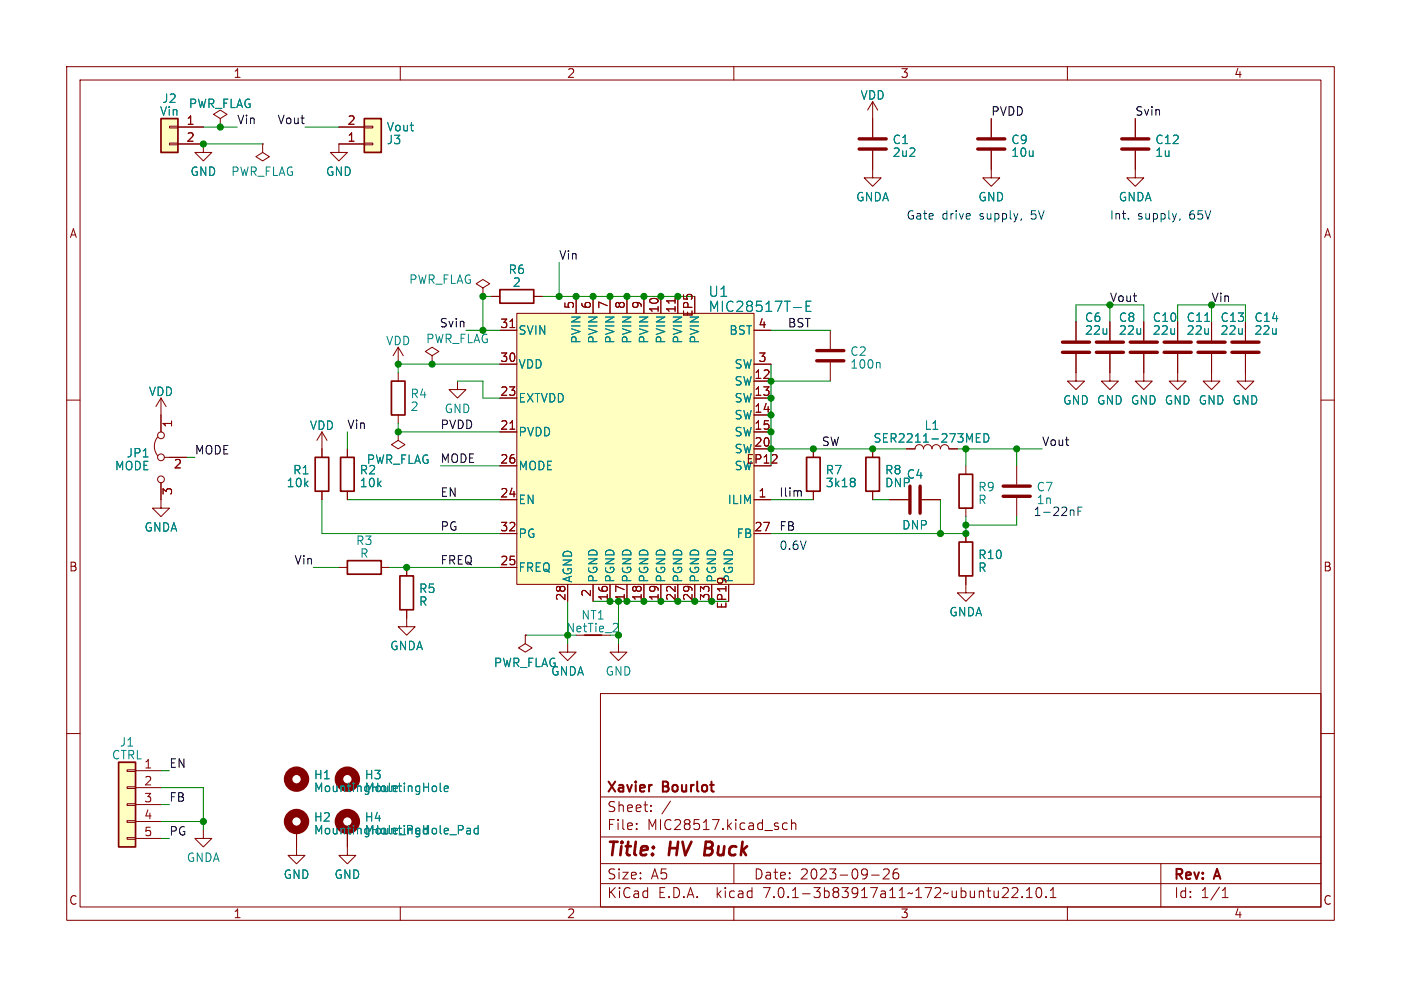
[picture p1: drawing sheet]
<svg xmlns="http://www.w3.org/2000/svg" width="210mm" height="148mm" viewBox="0 0 210 148" stroke-linecap="round" stroke-linejoin="round" font-family="sans-serif">
<g fill="none" stroke="#840000" stroke-width=".15">
<path d="M10 10h190v128h-190zM12 12h186v124h-186zM25.4 18.9h1.3v.3h-1.3zM26.7 19.1h3.8M33 17.8l1-.7-1-.6-1 .6 1 .7v1.3M33 19.1h.1M50.8 19.1h3.8M54.6 18.9h1.3v.3h-1.3zM60 10v2M110 10v2M130.8 15.2v5.4M130.8 15.2l-.8 1.3"/>
<path d="M130.8 15.2l.8 1.3M148.6 17.8v2.8M160 10v2M170.2 17.8v2.8M25.4 21.5h1.3v.2h-1.3zM26.7 21.6h3.8v1.3h1.2l-1.2 1.2-1.3-1.2h1.3M39.4 21.6v1.3l1 .6-1 .6-1-.6 1-.6M39.4 21.6h.1M54.6 21.5h1.3v.2h-1.3zM54.6 21.6h-3.8v1.3h-1.3l1.3 1.2 1.3-1.2h-1.3M130.8 22.6v4.1h1.3l-1.3 1.2-1.3-1.2h1.3M148.6 22.6v4.1h1.3l-1.3 1.2-1.3-1.2h1.3"/>
<path d="M170.2 22.6v4.1h1.2l-1.2 1.2-1.3-1.2h1.3M10 60h2M24.1 59.7l-.7 1.3M24.1 59.7v5.1M24.1 59.7l.8 1.3M59.7 52.1v2.5M59.7 55.9v1.3M59.7 52.1l-.8 1.2M59.7 52.1l.8 1.2M64.8 53.3l1-.6-1-.6-1 .6 1 .6v1.3M64.8 54.6h.1M68.6 57.2v1.2h1.2l-1.2 1.3-1.3-1.3h1.3"/>
<path d="M72.4 43.2l1-.7-1-.6-1 .6 1 .7v1.3M72.4 44.5h.1M73.7 44.5h1.2M74.9 59.7h2.6M74.9 54.6h2.6M74.9 49.5h2.6M76.4 49.1h.8M77.5 47h35.5v40.6h-35.5zM80 44.5h1.3M86.4 44.5v2.5M88.9 44.5v2.5M91.4 44.5v2.5"/>
<path d="M94 44.5v2.5M96.5 44.5v2.5M99.1 44.5v2.5M101.2 44.8v.7M101.6 44.5v2.5M113 57.2h2.6M113 59.7h2.6M113 54.6h2.6M113 49.5h2.6M124.5 49.5v2.8M124.5 54.4v2.8M161.3 53.1v4.1h1.3l-1.3 1.2-1.3-1.2h1.3"/>
<path d="M161.3 48.3v2.8M166.4 53.1v4.1h1.2l-1.2 1.2-1.3-1.2h1.3M166.4 48.3v2.8M171.4 53.1v4.1h1.3l-1.3 1.2-1.2-1.2h1.2M171.4 48.3v2.8M176.5 53.1v4.1h1.3l-1.3 1.2-1.2-1.2h1.2M176.5 48.3v2.8M181.6 53.1v4.1h1.3l-1.3 1.2-1.3-1.2h1.3M181.6 48.3v2.8M186.7 53.1v4.1h1.3l-1.3 1.2-1.3-1.2h1.3M186.7 48.3v2.8M198 60h2"/>
<path d="M23.6 65.5a2.26 2.26 0 0 0 0 2.8M24.1 72.4v3.8h1.3l-1.3 1.3-1.2-1.3h1.2M24.6 68.6h3.3M48.3 64.8l-.8 1.2M48.3 64.8v3.8M48.3 73.7v1.2M48.3 64.8l.7 1.2M52.1 67.3v1.3M52.1 73.7v1.2M59.7 64.8v1.2l1 .7-1 .6-1-.6 1-.7M59.7 64.8h.1M59.7 62.2v1.3"/>
<path d="M74.9 74.9h2.6M74.9 64.8h2.6M74.9 69.9h2.6M76.4 64.4h.8M113 67.3h2.6M113 74.9h2.6M113 62.2h2.6M113 64.8h2.6M121.9 67.3v1.3M121.9 73.7v1.2M130.8 67.3v1.3M130.8 73.7v1.2"/>
<path d="M133.3 74.9h2.8M135.9 67.3h1.3a.64 .64 0 0 1 .6-.6 .64 .64 0 0 1 .6 .6 .64 .64 0 0 1 .7-.6 .64 .64 0 0 1 .6 .6 .64 .64 0 0 1 .6-.6 .64 .64 0 0 1 .7 .6 .64 .64 0 0 1 .6-.6 .64 .64 0 0 1 .6 .6h1.3M138.2 74.9h2.8M144.8 69.9v1.2M144.8 76.2v1.3M152.4 69.9v2.7M152.4 74.7v2.8M50.8 85.1h1.3M57.1 85.1h1.3M61 91.4v2.6h1.2l-1.2 1.3-1.3-1.3h1.3M61 85.1v1.3M74.9 85.1h2.6"/>
<path d="M74.9 80h2.6M78.7 95.3v1.2l1.1 .7-1.1 .6-1-.6 1-.7M78.7 95.3h.1M85.1 96.5v1.3h1.3l-1.3 1.3-1.3-1.3h1.3M85.1 87.6v2.6M88.9 87.6v2.6M91.4 87.6v2.6M92.7 96.5v1.3h1.3l-1.3 1.3-1.3-1.3h1.3M94 87.6v2.6M96.5 87.6v2.6M99.1 87.6v2.6M101.6 87.6v2.6"/>
<path d="M104.1 87.6v2.6M106.7 87.6v2.6M113 80h2.6M144.8 86.4v2.5h1.2l-1.2 1.3-1.3-1.3h1.3M144.8 80v1.3M10 110h2M19 118h1.3v.2h-1.3zM19 115.4h1.3v.3h-1.3zM20.3 115.6h3.8M20.3 118.1h3.8M90 104h108v32h-108zM90 119.5h108"/>
<path d="M198 110h2M19 125.6h1.3v.3h-1.3zM19 123.1h1.3v.2h-1.3zM19 120.5h1.3v.3h-1.3zM20.3 120.7h3.8M20.3 123.2h3.8M20.3 125.7h3.8M30.5 124.5v1.2h1.2l-1.2 1.3-1.3-1.3h1.3M44.4 124.5v3.8h1.3l-1.3 1.2-1.2-1.2h1.2M52.1 124.5v3.8h1.2l-1.2 1.2-1.3-1.2h1.3M60 136v2M90 132.5h108"/>
<path d="M90 129.5h108M90 125.5h108M95.4 124.3v.1M95.4 123.5v.1M97.6 121.6v.1M97.6 120.8v.1M110 136v2M110 129.5v3M118 123.5l-.4-.1-.3 .3v.4l.1 .2h.6M118.7 123.5a.37 .37 0 0 1 .6 .1v.8M118.7 122.9v1.5M130.6 131.2h1.2"/>
<path d="M132.4 130.4l.2-.1 .6 .1a.41 .41 0 0 1 0 .5l-.8 .9h.9M134.6 130.3a.59 .59 0 0 0-.7 .6v.6l.1 .2 .4 .1 .3-.1v-.5l-.1-.3h-.4l-.3 .3M150.2 134.6h1M151.1 133.2v.5M151.7 133.2l.2-.1 .5 .1a.41 .41 0 0 1 .1 .5l-.9 .9h1M153.2 134.5v.1M153.9 134.6h.8M153.9 133.5l.4-.4v1.5M155.5 133.2l.3-.1a.94 .94 0 0 1 0 1.5h-.1a1 1 0 0 1-.2-1.4zM156.8 134.5v.1M157.4 134.6h.9M157.4 133.5l.5-.4v1.5"/>
<path d="M160 136v2M174 129.5v6.5M183.2 134.6h.9M183.2 133.5l.4-.4v1.5"/>
<circle cx="24.1" cy="71.9" r=".51"/>
<circle cx="24.1" cy="68.6" r=".51"/>
<circle cx="24.1" cy="65.3" r=".51"/>
</g>
<g fill="none" stroke="#840000" stroke-width=".25">
<path d="M24.1 17.8h2.6v5.1h-2.6zM54.6 17.8h2.5v5.1h-2.5zM58.7 57.2h2v5h-2zM74.9 43.4h5.1v2.1h-5.1zM47.2 68.6h2.1v5.1h-2.1zM51.1 68.6h2v5.1h-2zM120.9 68.6h2v5.1h-2zM129.8 68.6h2v5.1h-2zM143.8 71.1h2v5.1h-2zM52.1 84.1h5v2h-5zM59.9 86.4h2.1v5h-2.1zM143.8 81.3h2v5.1h-2z"/>
<path d="M17.8 114.3h2.5v12.7h-2.5z"/>
</g>
<g fill="none" stroke="#008484" stroke-width=".15">
<path d="M119 46.1h1.1M120.8 45.9h.5M121.6 45.2h-.8v1.5h.8M131.7 54.4l.2 .1v.7M128.1 71.8l.1 .2-.1 .2M128.1 72.3l.1 .2-.1 .4M146.4 65.6h.4M146.4 66.3h.6M146.4 65h.6M147.5 65a.64 .64 0 0 1 .7 .7 .64 .64 0 0 1-.7 .6zM92.5 93.5l.1 .2v.3l-.7 .7h.7M66.1 118.6l.1 .1"/>
<path d="M66.6 118.3l.6-.1-.1-.3h-.3l-.2 .1 .1 .6h.4M70.1 124.2l.4 .1v.8M70.5 125l-.4 .1M70.5 124.5l-.4 .1M71.7 124.3l-.4-.1-.2 .3v.3l.1 .2h.5M71.7 123.8v1.3"/>
</g>
<g fill="none" stroke="#840000" stroke-width=".51">
<path d="M128.8 22.4h4M128.8 20.8h4M146.6 22.4h4M146.6 20.8h4M168.1 22.4h4.1M168.1 20.8h4.1M122.4 54.1h4.1M122.4 52.6h4.1M159.3 52.8h4M159.3 51.3h4M164.3 52.8h4.1M164.3 51.3h4.1"/>
<path d="M169.4 52.8h4.1M169.4 51.3h4.1M174.5 52.8h4.1M174.5 51.3h4.1M179.6 52.8h4M179.6 51.3h4M184.7 52.8h4M184.7 51.3h4M136.4 72.9v4.1M137.9 72.9v4.1M150.4 74.4h4M150.4 72.9h4"/>
</g>
<g fill="none" stroke="#840000" stroke-width="1.3">
<circle cx="44.4" cy="116.8" r="1.27"/>
<circle cx="52.1" cy="116.8" r="1.27"/>
<circle cx="44.4" cy="123.2" r="1.27"/>
<circle cx="52.1" cy="123.2" r="1.27"/>
</g>
<g fill="#ffffc2" stroke="#ffffc2" stroke-width=".15">
<path d="M17.8 114.3h2.5v12.7h-2.5z"/>
<path d="M54.6 17.8h2.5v5.1h-2.5z"/>
<path d="M24.1 17.8h2.6v5.1h-2.6z"/>
<path d="M77.5 47h35.5v40.6h-35.5z"/>
</g>
<path d="M120 73.6l.1 .8" fill="none" stroke="#000" stroke-width=".15"/>
<path d="M153.1 32.8l-.1 .2M176.9 32.8l-.1 .2M161.6 76.6h.4M162.2 76h-.6v1.3" fill="none" stroke="#0000c2" stroke-width=".15"/>
<g fill="none" stroke="#008400" stroke-width=".15">
<path d="M30.5 19.1h5.1M45.7 19.1h5.1M30.5 21.6h8.9M83.8 39.4v5.1M68.6 57.2h3.8v2.5h2.5M69.8 49.5h5.1M73.7 44.5h-1.3v5M74.9 54.6h-15.2v1.3M81.3 44.5h22.8M115.6 54.6v15.3M115.6 57.2h8.9M115.6 49.5h8.9"/>
<path d="M161.3 48.3v-2.6h10.1v2.6M166.4 45.7v2.6M176.5 48.3v-2.6h10.2v2.6M181.6 45.7v2.6M27.9 68.6h1.3M48.3 74.9v5.1h26.6M52.1 74.9h22.8M52.1 64.8v2.5M59.7 63.5v1.3h15.2M66 69.9h8.9M115.6 74.9h6.3M115.6 67.3h20.3"/>
<path d="M130.8 74.9h2.5M141 74.9v5.1M143.5 67.3h12.7M144.8 67.3v2.6M144.8 77.5v2.5h-29.2M152.4 67.3v2.6M152.4 77.5v1.2h-7.6M47 85.1h3.8M58.4 85.1h16.5M78.7 95.3h6.4M85.1 90.2v6.3M88.9 90.2h3.8v6.3"/>
<path d="M91.4 95.3h1.3M94 90.2h15.2M24.1 118.1h6.4v6.4M24.1 115.6h1.3M24.1 120.7h1.3M24.1 125.7h1.3M24.1 123.2h6.4"/>
</g>
<g fill="#008400" stroke="#008400" stroke-width=".15">
<circle cx="144.8" cy="78.7" r=".46"/>
<circle cx="115.6" cy="59.7" r=".46"/>
<circle cx="115.6" cy="62.2" r=".46"/>
<circle cx="115.6" cy="67.3" r=".46"/>
<circle cx="115.6" cy="64.8" r=".46"/>
<circle cx="121.9" cy="67.3" r=".46"/>
<circle cx="130.8" cy="67.3" r=".46"/>
<circle cx="91.4" cy="90.2" r=".46"/>
<circle cx="92.7" cy="95.3" r=".46"/>
<circle cx="92.7" cy="90.2" r=".46"/>
<circle cx="96.5" cy="90.2" r=".46"/>
<circle cx="94" cy="90.2" r=".46"/>
<circle cx="59.7" cy="64.8" r=".46"/>
<circle cx="72.4" cy="49.5" r=".46"/>
<circle cx="72.4" cy="44.5" r=".46"/>
<circle cx="33" cy="19.1" r=".46"/>
<circle cx="30.5" cy="21.6" r=".46"/>
<circle cx="59.7" cy="54.6" r=".46"/>
<circle cx="64.8" cy="54.6" r=".46"/>
<circle cx="144.8" cy="67.3" r=".46"/>
<circle cx="152.4" cy="67.3" r=".46"/>
<circle cx="141" cy="80" r=".46"/>
<circle cx="144.8" cy="80" r=".46"/>
<circle cx="61" cy="85.1" r=".46"/>
<circle cx="30.5" cy="123.2" r=".46"/>
<circle cx="181.6" cy="45.7" r=".46"/>
<circle cx="166.4" cy="45.7" r=".46"/>
<circle cx="106.7" cy="90.2" r=".46"/>
<circle cx="101.6" cy="90.2" r=".46"/>
<circle cx="104.1" cy="90.2" r=".46"/>
<circle cx="99.1" cy="90.2" r=".46"/>
<circle cx="115.6" cy="57.2" r=".46"/>
<circle cx="86.4" cy="44.5" r=".46"/>
<circle cx="88.9" cy="44.5" r=".46"/>
<circle cx="83.8" cy="44.5" r=".46"/>
<circle cx="99.1" cy="44.5" r=".46"/>
<circle cx="101.6" cy="44.5" r=".46"/>
<circle cx="96.5" cy="44.5" r=".46"/>
<circle cx="94" cy="44.5" r=".46"/>
<circle cx="91.4" cy="44.5" r=".46"/>
</g>
<g font-size="2.8" fill="#840000">
<text x="91" y="128.8">Title:</text>
<text x="100.4" y="128.8">HV Buck</text>
</g>
<g font-size="2.1" fill="#008484">
<text x="106.1" y="46.9">MIC28517T-E</text>
<text x="106.1" y="44.7">U1</text>
</g>
<g font-size="2.1" fill="#840000">
<text x="91" y="119.1">Xavier</text>
<text x="99.5" y="119.1">Bourlot</text>
<text x="91" y="124.6">File:</text>
<text x="91" y="121.9">Sheet:</text>
<text x="97" y="124.6">MIC28517.kicad_sch</text>
<text x="99.2" y="121.9">/</text>
<text x="91" y="134.8">KiCad</text>
<text x="91" y="132">Size:</text>
<text x="97.6" y="132">A5</text>
<text x="98.7" y="134.8">E.D.A.</text>
<text x="107.4" y="134.8">kicad</text>
<text x="113" y="132">Date:</text>
<text x="114.5" y="134.8">7.0.1-3b83917a11~172~ubuntu22.10.1</text>
<text x="119.9" y="132">2023-09-26</text>
<text x="176" y="132.2">Rev:</text>
<text x="176" y="134.8">Id:</text>
<text x="180" y="134.8">1/1</text>
<text x="182.2" y="132.2">A</text>
</g>
<g font-size="1.8" fill="#840000">
<text x="35" y="11.8">1</text>
<text x="85" y="11.8">2</text>
<text x="135" y="11.8">3</text>
<text x="185" y="11.8">4</text>
<text x="27.9" y="18.8">1</text>
<text x="27.9" y="21.3">2</text>
<text x="52" y="21.3">1</text>
<text x="52" y="18.8">2</text>
<text x="10.4" y="35.8">A</text>
<text x="198.4" y="35.8">A</text>
<text x="86.1" y="46.4" transform="rotate(-90 86.1 46.4)">5</text>
<text x="88.6" y="46.4" transform="rotate(-90 88.6 46.4)">6</text>
<text x="91.2" y="46.4" transform="rotate(-90 91.2 46.4)">7</text>
<text x="93.7" y="46.4" transform="rotate(-90 93.7 46.4)">8</text>
<text x="96.3" y="46.4" transform="rotate(-90 96.3 46.4)">9</text>
<text x="98.8" y="47" transform="rotate(-90 98.8 47)">10</text>
<text x="101.3" y="47" transform="rotate(-90 101.3 47)">11</text>
<text x="103.9" y="47.6" transform="rotate(-90 103.9 47.6)">EP5</text>
<text x="74.9" y="49.3">31</text>
<text x="113.6" y="49.3">4</text>
<text x="74.9" y="59.4">23</text>
<text x="74.9" y="54.4">30</text>
<text x="113" y="56.9">12</text>
<text x="113" y="59.4">13</text>
<text x="113.6" y="54.4">3</text>
<text x="26" y="64.2" transform="rotate(-90 26 64.2)">1</text>
<text x="74.9" y="64.5">21</text>
<text x="113" y="62">14</text>
<text x="113" y="64.5">15</text>
<text x="26" y="70.5">2</text>
<text x="74.9" y="69.6">26</text>
<text x="110" y="68.1">SW</text>
<text x="110" y="70.7">SW</text>
<text x="111.8" y="69.6">EP12</text>
<text x="113" y="67.1">20</text>
<text x="26" y="74.3" transform="rotate(-90 26 74.3)">3</text>
<text x="74.9" y="74.7">24</text>
<text x="113.6" y="74.7">1</text>
<text x="74.9" y="79.8">32</text>
<text x="113" y="79.8">27</text>
<text x="10.3" y="85.8">B</text>
<text x="74.9" y="84.8">25</text>
<text x="88.6" y="89.6" transform="rotate(-90 88.6 89.6)">2</text>
<text x="198.3" y="85.8">B</text>
<text x="84.8" y="90.2" transform="rotate(-90 84.8 90.2)">28</text>
<text x="91.2" y="90.2" transform="rotate(-90 91.2 90.2)">16</text>
<text x="93.7" y="90.2" transform="rotate(-90 93.7 90.2)">17</text>
<text x="96.3" y="90.2" transform="rotate(-90 96.3 90.2)">18</text>
<text x="98.8" y="90.2" transform="rotate(-90 98.8 90.2)">19</text>
<text x="101.3" y="90.2" transform="rotate(-90 101.3 90.2)">22</text>
<text x="103.9" y="90.2" transform="rotate(-90 103.9 90.2)">29</text>
<text x="106.4" y="90.2" transform="rotate(-90 106.4 90.2)">33</text>
<text x="109" y="91.4" transform="rotate(-90 109 91.4)">EP19</text>
<text x="21.6" y="115.3">1</text>
<text x="21.6" y="117.9">2</text>
<text x="21.6" y="120.4">3</text>
<text x="21.6" y="122.9">4</text>
<text x="21.6" y="125.5">5</text>
<text x="10.3" y="135.8">C</text>
<text x="35" y="137.8">1</text>
<text x="85" y="137.8">2</text>
<text x="135" y="137.8">3</text>
<text x="185" y="137.8">4</text>
<text x="198.3" y="135.8">C</text>
</g>
<g font-size="1.8" fill="#008484">
<text x="23.9" y="17.5">Vin</text>
<text x="24.2" y="15.6">J2</text>
<text x="28.2" y="16.4">PWR_FLAG</text>
<text x="128.9" y="15.1">VDD</text>
<text x="57.9" y="21.8">J3</text>
<text x="57.9" y="19.9">Vout</text>
<text x="133.7" y="21.8">C1</text>
<text x="133.7" y="23.7">2u2</text>
<text x="151.5" y="21.8">C9</text>
<text x="151.5" y="23.7">10u</text>
<text x="173.1" y="21.8">C12</text>
<text x="173.1" y="23.7">1u</text>
<text x="28.5" y="26.6">GND</text>
<text x="34.6" y="26.6">PWR_FLAG</text>
<text x="48.8" y="26.6">GND</text>
<text x="128.3" y="30.4">GNDA</text>
<text x="146.6" y="30.4">GND</text>
<text x="167.6" y="30.4">GNDA</text>
<text x="76.2" y="41.2">R6</text>
<text x="61.3" y="42.7">PWR_FLAG</text>
<text x="76.8" y="43.2">2</text>
<text x="57.8" y="51.9">VDD</text>
<text x="63.8" y="51.6">PWR_FLAG</text>
<text x="77.7" y="50.4">SVIN</text>
<text x="87.2" y="51.7" transform="rotate(-90 87.2 51.7)">PVIN</text>
<text x="89.7" y="51.7" transform="rotate(-90 89.7 51.7)">PVIN</text>
<text x="92.3" y="51.7" transform="rotate(-90 92.3 51.7)">PVIN</text>
<text x="94.8" y="51.7" transform="rotate(-90 94.8 51.7)">PVIN</text>
<text x="97.3" y="51.7" transform="rotate(-90 97.3 51.7)">PVIN</text>
<text x="99.9" y="51.7" transform="rotate(-90 99.9 51.7)">PVIN</text>
<text x="102.4" y="51.7" transform="rotate(-90 102.4 51.7)">PVIN</text>
<text x="105" y="51.7" transform="rotate(-90 105 51.7)">PVIN</text>
<text x="109.2" y="50.4">BST</text>
<text x="127.4" y="53.5">C2</text>
<text x="162.6" y="48.4">C6</text>
<text x="162.6" y="50.4">22u</text>
<text x="167.6" y="48.4">C8</text>
<text x="167.6" y="50.4">22u</text>
<text x="172.7" y="48.4">C10</text>
<text x="172.7" y="50.4">22u</text>
<text x="177.8" y="48.4">C11</text>
<text x="177.8" y="50.4">22u</text>
<text x="182.9" y="48.4">C13</text>
<text x="182.9" y="50.4">22u</text>
<text x="188" y="48.4">C14</text>
<text x="188" y="50.4">22u</text>
<text x="22.3" y="59.6">VDD</text>
<text x="61.5" y="59.9">R4</text>
<text x="77.7" y="55.4">VDD</text>
<text x="110" y="58">SW</text>
<text x="110" y="55.4">SW</text>
<text x="127.4" y="55.4">100n</text>
<text x="46.4" y="64.6">VDD</text>
<text x="61.5" y="61.8">2</text>
<text x="66.6" y="62.1">GND</text>
<text x="77.7" y="65.6">PVDD</text>
<text x="77.7" y="60.5">EXTVDD</text>
<text x="110" y="60.5">SW</text>
<text x="110" y="63.1">SW</text>
<text x="110" y="65.6">SW</text>
<text x="138.5" y="64.6">L1</text>
<text x="159.3" y="60.8">GND GND GND GND GND GND</text>
<text x="17.2" y="70.7">MODE</text>
<text x="18.9" y="68.8">JP1</text>
<text x="43.9" y="71.3">R1</text>
<text x="53.9" y="71.3">R2</text>
<text x="54.9" y="69.7">PWR_FLAG</text>
<text x="77.7" y="70.7">MODE</text>
<text x="123.7" y="71.3">R7</text>
<text x="130.9" y="66.5">SER2211-273MED</text>
<text x="132.6" y="71.3">R8</text>
<text x="135.9" y="71.9">C4</text>
<text x="42.9" y="73.2">10k</text>
<text x="53.9" y="73.2">10k</text>
<text x="77.7" y="75.8">EN</text>
<text x="109" y="75.8">ILIM</text>
<text x="123.7" y="73.2">3k18</text>
<text x="132.6" y="73.2">DNP</text>
<text x="146.6" y="73.8">R9</text>
<text x="146.6" y="75.8">R</text>
<text x="155.3" y="73.8">C7</text>
<text x="21.6" y="79.9">GNDA</text>
<text x="53.3" y="81.9">R3</text>
<text x="53.9" y="83.8">R</text>
<text x="77.7" y="80.8">PG</text>
<text x="110.3" y="80.8">FB</text>
<text x="135.2" y="79.6">DNP</text>
<text x="62.7" y="89.1">R5</text>
<text x="77.7" y="85.9">FREQ</text>
<text x="85.9" y="87.4" transform="rotate(-90 85.9 87.4)">AGND</text>
<text x="89.7" y="87.4" transform="rotate(-90 89.7 87.4)">PGND</text>
<text x="92.3" y="87.4" transform="rotate(-90 92.3 87.4)">PGND</text>
<text x="94.8" y="87.4" transform="rotate(-90 94.8 87.4)">PGND</text>
<text x="97.3" y="87.4" transform="rotate(-90 97.3 87.4)">PGND</text>
<text x="99.9" y="87.4" transform="rotate(-90 99.9 87.4)">PGND</text>
<text x="102.4" y="87.4" transform="rotate(-90 102.4 87.4)">PGND</text>
<text x="105" y="87.4" transform="rotate(-90 105 87.4)">PGND</text>
<text x="107.5" y="87.4" transform="rotate(-90 107.5 87.4)">PGND</text>
<text x="110" y="87.4" transform="rotate(-90 110 87.4)">PGND</text>
<text x="146.6" y="84">R10</text>
<text x="146.6" y="85.9">R</text>
<text x="62.7" y="91">R</text>
<text x="87.1" y="93.1">NT1</text>
<text x="142.2" y="92.6">GNDA</text>
<text x="58.4" y="97.7">GNDA</text>
<text x="74" y="100.2">PWR_FLAG</text>
<text x="82.5" y="101.5">GNDA</text>
<text x="90.7" y="101.5">GND</text>
<text x="17.9" y="112.1">J1</text>
<text x="16.7" y="114">CTRL</text>
<text x="47" y="117">H1</text>
<text x="47" y="118.9">MountingHole</text>
<text x="54.6" y="117">H3</text>
<text x="54.6" y="118.9">MountingHole</text>
<text x="47" y="123.4">H2</text>
<text x="47" y="125.3">MountingHole_Pad</text>
<text x="54.6" y="123.4">H4</text>
<text x="54.6" y="125.3">MountingHole_Pad</text>
<text x="27.9" y="129.4">GNDA</text>
<text x="42.5" y="132">GND</text>
<text x="50.1" y="132">GND</text>
</g>
<g font-size="1.8">
<text x="148.6" y="17.4">PVDD</text>
<text x="170.2" y="17.4">Svin</text>
<text x="35.6" y="18.7">Vin</text>
<text x="41.5" y="18.7">Vout</text>
<text x="83.8" y="39">Vin</text>
<text x="166.4" y="45.4">Vout</text>
<text x="181.6" y="45.4">Vin</text>
<text x="65.8" y="49.2">Svin</text>
<text x="118.1" y="49.2">BST</text>
<text x="52.1" y="64.4">Vin</text>
<text x="66" y="64.4">PVDD</text>
<text x="29.2" y="68.2">MODE</text>
<text x="66" y="69.5">MODE</text>
<text x="123.2" y="67">SW</text>
<text x="156.2" y="67">Vout</text>
<text x="66" y="74.6">EN</text>
<text x="116.8" y="74.6">Ilim</text>
<text x="66" y="79.7">PG</text>
<text x="116.8" y="79.7">FB</text>
<text x="44" y="84.7">Vin</text>
<text x="66" y="84.7">FREQ</text>
<text x="25.4" y="115.2">EN</text>
<text x="25.4" y="125.4">PG</text>
<text x="25.4" y="120.3">FB</text>
</g>
<g font-size="1.8" fill="#0000c2">
<text x="135.9" y="33">Gate</text>
<text x="141.2" y="33">drive</text>
<text x="146.9" y="33">supply,</text>
<text x="154.7" y="33">5V</text>
<text x="166.4" y="33">Int.</text>
<text x="170.5" y="33">supply,</text>
<text x="178.4" y="33">65V</text>
<text x="154.9" y="77.5">1-22nF</text>
<text x="155.3" y="75.8">1n</text>
<text x="116.8" y="82.6">0.6V</text>
</g>
<text font-size="1.8" fill="#008400" x="84.8" y="95">NetTie_2</text>
</svg>
